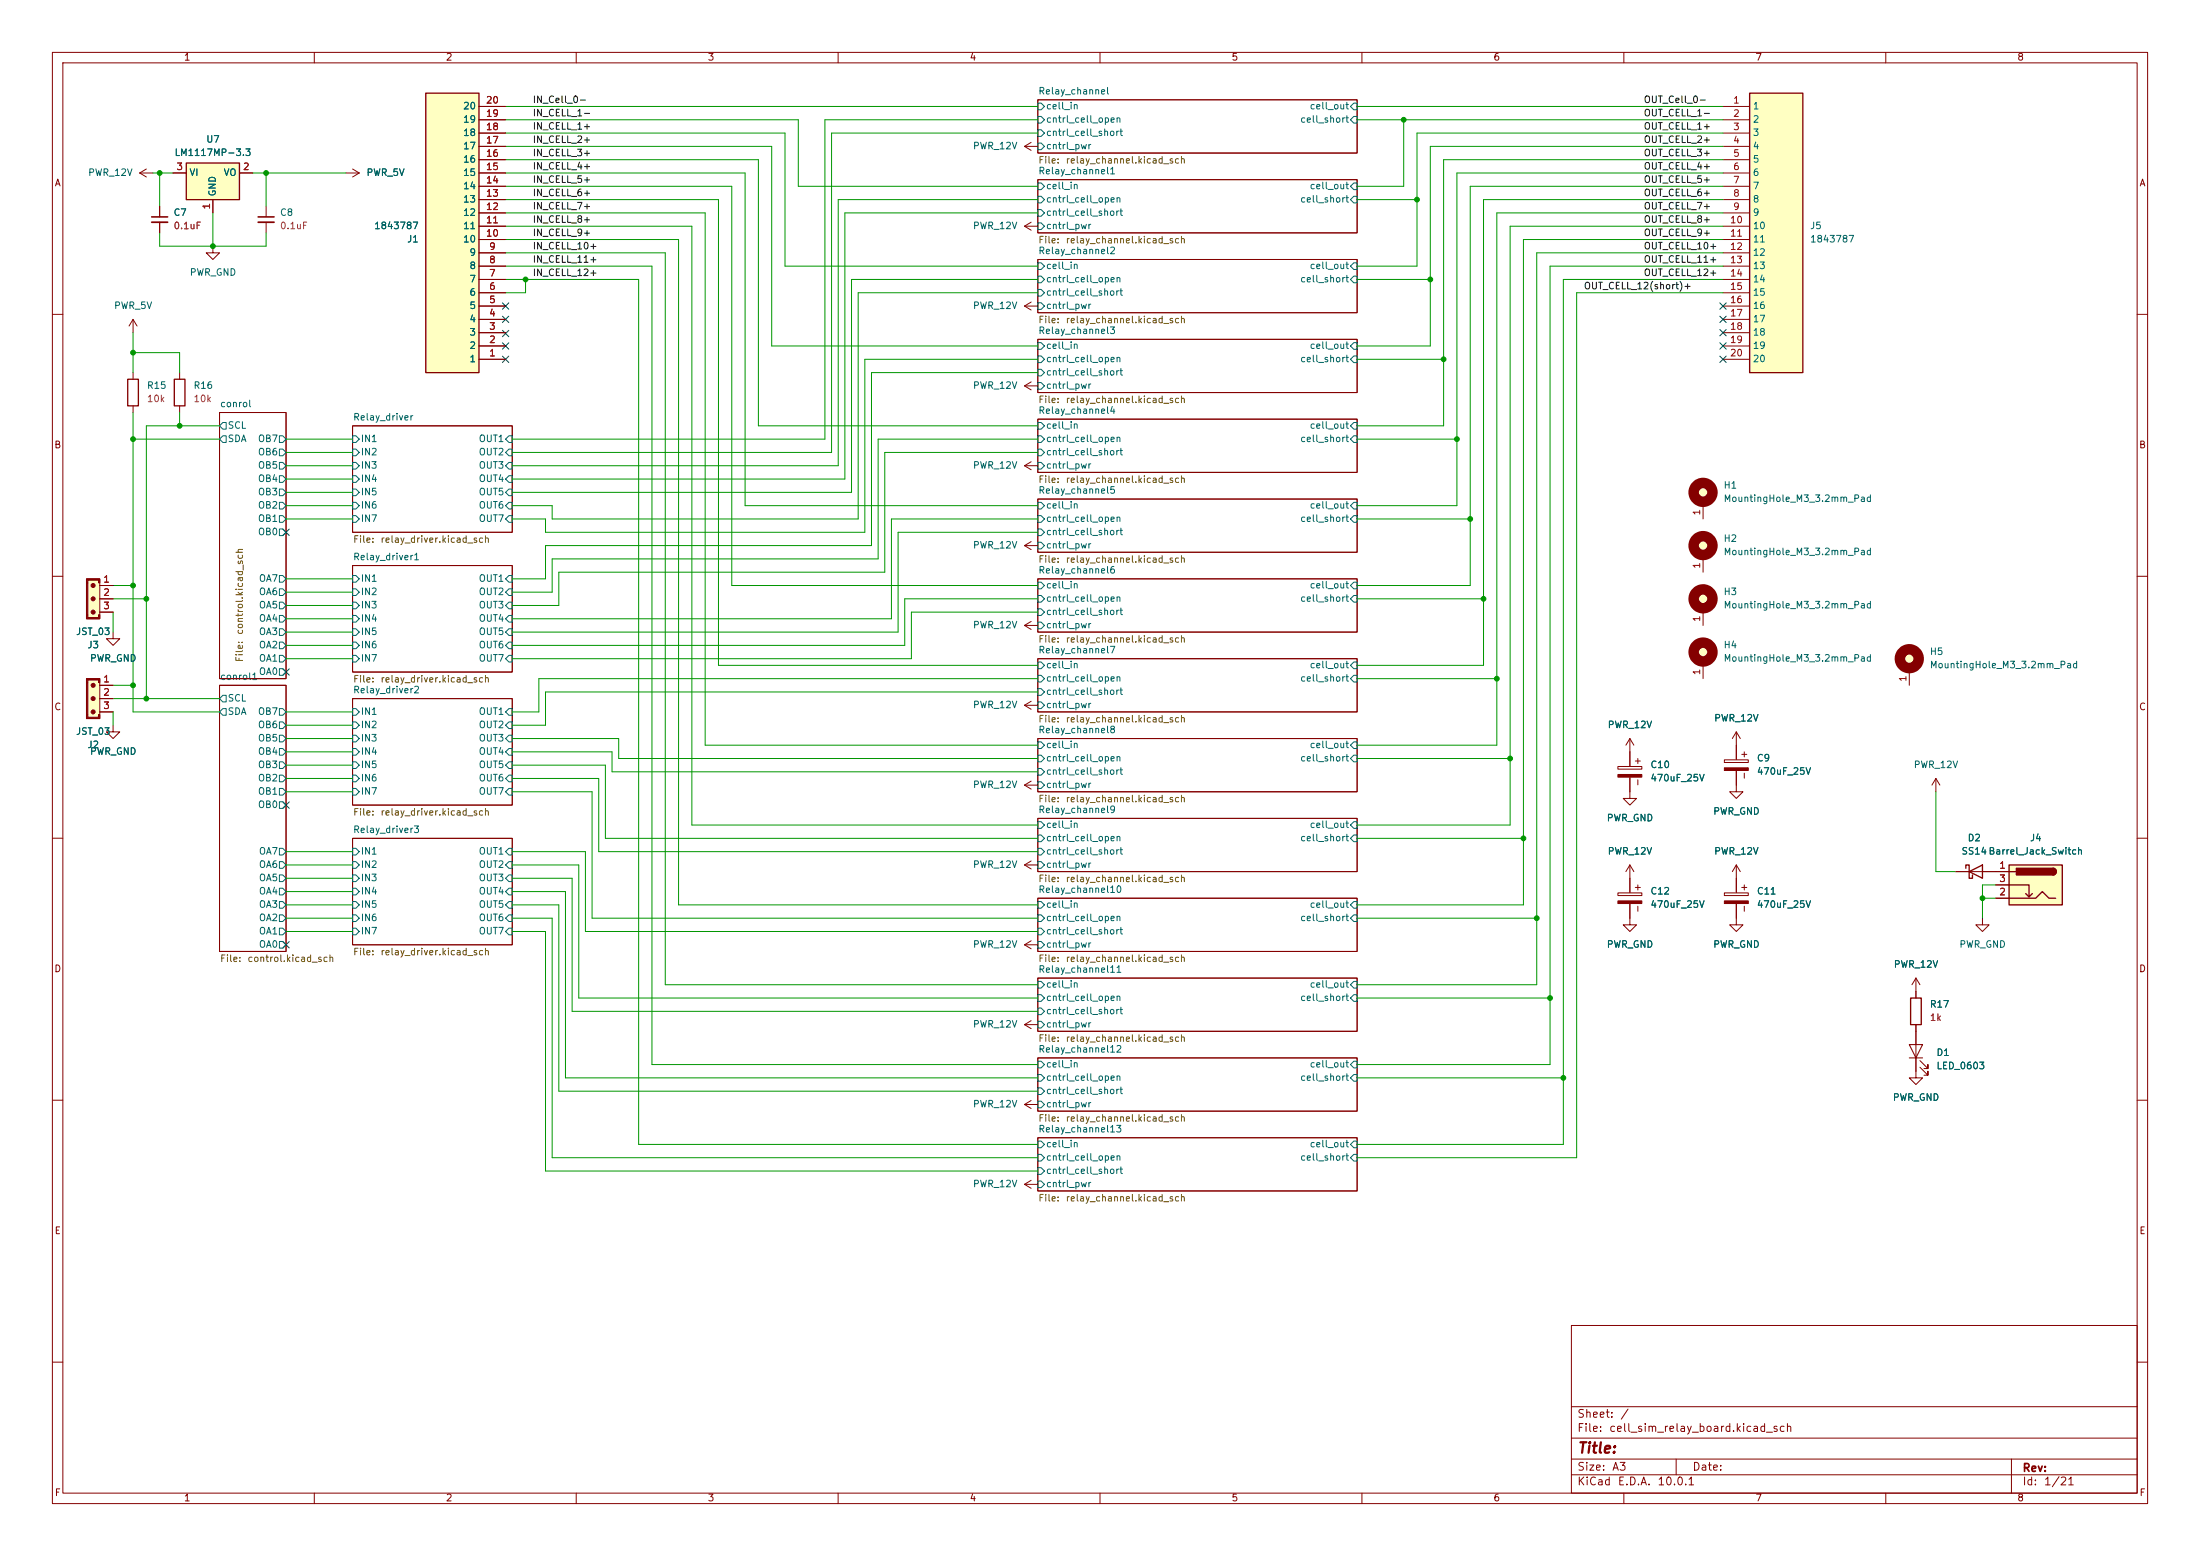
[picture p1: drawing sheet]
<svg xmlns="http://www.w3.org/2000/svg" width="420mm" height="297mm" viewBox="0 0 420 297" stroke-linecap="round" stroke-linejoin="round" font-family="sans-serif">
<g fill="none" stroke="#840000" stroke-width=".19">
<path d="M10 10h400v277h-400zM12 12h396v273h-396zM60 10v2M110 10v2M160 10v2M198.1 19.1h61v10.1h-61zM210 10v2M260 10v2M310 10v2M360 10v2M198.1 34.3h61v10.2h-61zM198.1 49.5h61v10.2h-61z"/>
<path d="M10 60h2M41.9 78.7h12.7v50.8h-12.7zM198.1 64.8h61v10.1h-61zM408 60h2M67.3 81.3h30.5v20.3h-30.5zM198.1 80h61v10.2h-61zM198.1 95.3h61v10.1h-61zM10 110h2M67.3 108h30.5v20.3h-30.5zM198.1 110.5h61v10.2h-61zM408 110h2M21.6 138.4v1.3h1.3l-1.3 1.3-1.3-1.3h1.3"/>
<path d="M41.9 130.8h12.7v50.8h-12.7zM67.3 133.4h30.5v20.3h-30.5zM198.1 125.7h61v10.2h-61zM10 160h2M198.1 156.2h61v10.2h-61zM198.1 141h61v10.1h-61zM408 160h2M67.3 160h30.5v20.3h-30.5zM198.1 171.5h61v10.1h-61zM198.1 186.7h61v10.2h-61zM10 210h2M198.1 201.9h61v10.2h-61z"/>
<path d="M198.1 217.2h61v10.1h-61zM408 210h2M300 253h108v32h-108zM10 260h2M300 278.5h108M300 274.5h108M300 268.5h108M320 278.5v3M384 278.5v6.5M408 260h2M60 285v2M110 285v2"/>
<path d="M160 285v2M210 285v2M260 285v2M300 281.5h108M310 285v2M360 285v2"/>
</g>
<g fill="none" stroke="#006464" stroke-width=".19">
<path d="M198.1 19.7h.7l.6 .6-.6 .7h-.7zM198.1 22.2h.7l.6 .7-.6 .6h-.7zM198.1 24.8h.7l.6 .6-.6 .6h-.7zM198.1 27.3h.7l.6 .6-.6 .7h-.7zM198.1 34.9h.7l.6 .7-.6 .6h-.7zM198.1 37.5h.7l.6 .6-.6 .6h-.7zM257.8 20.3l.6-.6h.7v1.3h-.7zM257.8 22.9l.6-.7h.7v1.3h-.7zM257.8 35.6l.6-.7h.7v1.3h-.7zM257.8 38.1l.6-.6h.7v1.2h-.7zM198.1 40h.7l.6 .6-.6 .7h-.7zM198.1 42.5h.7l.6 .7-.6 .6h-.7z"/>
<path d="M198.1 50.2h.7l.6 .6-.6 .6h-.7zM198.1 52.7h.7l.6 .6-.6 .7h-.7zM198.1 55.2h.7l.6 .7-.6 .6h-.7zM198.1 57.8h.7l.6 .6-.6 .7h-.7zM257.8 53.3l.6-.6h.7v1.3h-.7zM258.4 50.2h.7v1.2h-.7l-.6-.6zM198.1 65.4h.7l.6 .6-.6 .7h-.7zM198.1 67.9h.7l.6 .7-.6 .6h-.7zM198.1 70.5h.7l.6 .6-.6 .7h-.7zM198.1 73h.7l.6 .7-.6 .6h-.7zM257.8 66l.6-.6h.7v1.3h-.7zM257.8 68.6l.6-.7h.7v1.3h-.7z"/>
<path d="M41.9 81.3l.6-.7h.7v1.3h-.7zM42.5 83.2h.7v1.3h-.7l-.6-.7zM53.3 98.4h.7l.6 .7-.6 .6h-.7zM53.3 95.9h.7l.6 .6-.6 .7h-.7zM53.3 93.3h.7l.6 .7-.6 .6h-.7zM53.3 90.8h.7l.6 .6-.6 .7h-.7zM53.3 88.3h.7l.6 .6-.6 .6h-.7zM53.3 85.7h.7l.6 .7-.6 .6h-.7zM53.3 83.2h.7l.6 .6-.6 .7h-.7zM67.3 83.2h.6l.7 .6-.7 .7h-.6zM67.3 85.7h.6l.7 .7-.7 .6h-.6zM67.3 88.3h.6l.7 .6-.7 .6h-.6z"/>
<path d="M67.3 90.8h.6l.7 .6-.7 .7h-.6zM67.3 93.3h.6l.7 .7-.7 .6h-.6zM67.3 95.9h.6l.7 .6-.7 .7h-.6zM67.3 98.4h.6l.7 .7-.7 .6h-.6zM97.2 83.2h.6v1.3h-.6l-.7-.7zM97.2 85.7h.6v1.3h-.6l-.7-.6zM97.2 88.3h.6v1.2h-.6l-.7-.6zM97.2 90.8h.6v1.3h-.6l-.7-.7zM97.2 93.3h.6v1.3h-.6l-.7-.6zM97.2 95.9h.6v1.3h-.6l-.7-.7zM97.2 98.4h.6v1.3h-.6l-.7-.6zM198.1 80.6h.7l.6 .7-.6 .6h-.7z"/>
<path d="M198.1 83.2h.7l.6 .6-.6 .7h-.7zM198.1 85.7h.7l.6 .7-.6 .6h-.7zM198.1 88.3h.7l.6 .6-.6 .6h-.7zM198.1 95.9h.7l.6 .6-.6 .7h-.7zM198.1 98.4h.7l.6 .7-.6 .6h-.7zM257.8 81.3l.6-.7h.7v1.3h-.7zM257.8 99.1l.6-.7h.7v1.3h-.7zM258.4 83.2h.7v1.3h-.7l-.6-.7zM258.4 95.9h.7v1.3h-.7l-.6-.7zM53.3 117.5h.7l.6 .6-.6 .6h-.7zM53.3 114.9h.7l.6 .7-.6 .6h-.7zM53.3 112.4h.7l.6 .6-.6 .7h-.7z"/>
<path d="M53.3 109.9h.7l.6 .6-.6 .6h-.7zM53.3 101h.7l.6 .6-.6 .6h-.7zM67.3 109.9h.6l.7 .6-.7 .6h-.6zM67.3 112.4h.6l.7 .6-.7 .7h-.6zM67.3 114.9h.6l.7 .7-.7 .6h-.6zM67.3 117.5h.6l.7 .6-.7 .6h-.6zM97.2 109.9h.6v1.2h-.6l-.7-.6zM97.2 112.4h.6v1.3h-.6l-.7-.7zM97.2 114.9h.6v1.3h-.6l-.7-.6zM97.2 117.5h.6v1.2h-.6l-.7-.6zM198.1 111.1h.7l.6 .7-.6 .6h-.7zM198.1 113.7h.7l.6 .6-.6 .6h-.7z"/>
<path d="M198.1 116.2h.7l.6 .6-.6 .7h-.7zM198.1 118.7h.7l.6 .7-.6 .6h-.7zM198.1 101h.7l.6 .6-.6 .6h-.7zM198.1 103.5h.7l.6 .6-.6 .7h-.7zM257.8 111.8l.6-.7h.7v1.3h-.7zM257.8 114.3l.6-.6h.7v1.2h-.7zM42.5 132.7h.7v1.3h-.7l-.6-.6zM42.5 135.3h.7v1.2h-.7l-.6-.6zM53.3 137.8h.7l.6 .6-.6 .7h-.7zM53.3 135.3h.7l.6 .6-.6 .6h-.7zM53.3 127.6h.7l.6 .7-.6 .6h-.7zM53.3 125.1h.7l.6 .6-.6 .7h-.7z"/>
<path d="M53.3 122.6h.7l.6 .6-.6 .6h-.7zM53.3 120h.7l.6 .7-.6 .6h-.7zM67.3 135.3h.6l.7 .6-.7 .6h-.6zM67.3 137.8h.6l.7 .6-.7 .7h-.6zM67.3 120h.6l.7 .7-.7 .6h-.6zM67.3 122.6h.6l.7 .6-.7 .6h-.6zM67.3 125.1h.6l.7 .6-.7 .7h-.6zM97.2 135.3h.6v1.2h-.6l-.7-.6zM97.2 137.8h.6v1.3h-.6l-.7-.7zM97.2 120h.6v1.3h-.6l-.7-.6zM97.2 122.6h.6v1.2h-.6l-.7-.6zM97.2 125.1h.6v1.3h-.6l-.7-.7z"/>
<path d="M198.1 126.4h.7l.6 .6-.6 .6h-.7zM198.1 128.9h.7l.6 .6-.6 .7h-.7zM198.1 131.4h.7l.6 .7-.6 .6h-.7zM198.1 134h.7l.6 .6-.6 .7h-.7zM257.8 127l.6-.6h.7v1.2h-.7zM257.8 129.5l.6-.6h.7v1.3h-.7zM53.3 153h.7l.6 .7-.6 .6h-.7zM53.3 150.5h.7l.6 .6-.6 .7h-.7zM53.3 148h.7l.6 .6-.6 .6h-.7zM53.3 145.4h.7l.6 .7-.6 .6h-.7zM53.3 142.9h.7l.6 .6-.6 .6h-.7zM53.3 140.3h.7l.6 .7-.6 .6h-.7z"/>
<path d="M67.3 140.3h.6l.7 .7-.7 .6h-.6zM67.3 142.9h.6l.7 .6-.7 .6h-.6zM67.3 145.4h.6l.7 .7-.7 .6h-.6zM67.3 148h.6l.7 .6-.7 .6h-.6zM67.3 150.5h.6l.7 .6-.7 .7h-.6zM97.2 140.3h.6v1.3h-.6l-.7-.6zM97.2 142.9h.6v1.2h-.6l-.7-.6zM97.2 145.4h.6v1.3h-.6l-.7-.6zM97.2 148h.6v1.2h-.6l-.7-.6zM97.2 150.5h.6v1.3h-.6l-.7-.7zM198.1 156.8h.7l.6 .7-.6 .6h-.7zM198.1 159.4h.7l.6 .6-.6 .7h-.7z"/>
<path d="M198.1 141.6h.7l.6 .6-.6 .7h-.7zM198.1 144.1h.7l.6 .7-.6 .6h-.7zM198.1 146.7h.7l.6 .6-.6 .7h-.7zM198.1 149.2h.7l.6 .7-.6 .6h-.7zM257.8 157.5l.6-.7h.7v1.3h-.7zM258.4 141.6h.7v1.3h-.7l-.6-.7zM258.4 144.1h.7v1.3h-.7l-.6-.6zM53.3 179.7h.7l.6 .6-.6 .7h-.7zM53.3 177.2h.7l.6 .6-.6 .6h-.7zM53.3 174.6h.7l.6 .7-.6 .6h-.7zM53.3 172.1h.7l.6 .6-.6 .7h-.7zM53.3 169.5h.7l.6 .7-.6 .6h-.7z"/>
<path d="M53.3 167h.7l.6 .6-.6 .7h-.7zM53.3 164.5h.7l.6 .6-.6 .6h-.7zM53.3 161.9h.7l.6 .7-.6 .6h-.7zM67.3 161.9h.6l.7 .7-.7 .6h-.6zM67.3 164.5h.6l.7 .6-.7 .6h-.6zM67.3 167h.6l.7 .6-.7 .7h-.6zM67.3 169.5h.6l.7 .7-.7 .6h-.6zM67.3 172.1h.6l.7 .6-.7 .7h-.6zM67.3 174.6h.6l.7 .7-.7 .6h-.6zM67.3 177.2h.6l.7 .6-.7 .6h-.6zM97.2 161.9h.6v1.3h-.6l-.7-.6zM97.2 164.5h.6v1.2h-.6l-.7-.6z"/>
<path d="M97.2 167h.6v1.3h-.6l-.7-.7zM97.2 169.5h.6v1.3h-.6l-.7-.6zM97.2 172.1h.6v1.3h-.6l-.7-.7zM97.2 174.6h.6v1.3h-.6l-.7-.6zM97.2 177.2h.6v1.2h-.6l-.7-.6zM198.1 161.9h.7l.6 .7-.6 .6h-.7zM198.1 164.5h.7l.6 .6-.6 .6h-.7zM198.1 172.1h.7l.6 .6-.6 .7h-.7zM198.1 174.6h.7l.6 .7-.6 .6h-.7zM198.1 177.2h.7l.6 .6-.6 .6h-.7zM198.1 179.7h.7l.6 .6-.6 .7h-.7zM257.8 160l.6-.6h.7v1.3h-.7z"/>
<path d="M257.8 172.7l.6-.6h.7v1.3h-.7zM257.8 175.3l.6-.7h.7v1.3h-.7zM198.1 187.3h.7l.6 .7-.6 .6h-.7zM198.1 189.9h.7l.6 .6-.6 .6h-.7zM198.1 192.4h.7l.6 .6-.6 .7h-.7zM198.1 194.9h.7l.6 .7-.6 .6h-.7zM257.8 188l.6-.7h.7v1.3h-.7zM258.4 189.9h.7v1.2h-.7l-.6-.6zM198.1 202.6h.7l.6 .6-.6 .6h-.7zM198.1 205.1h.7l.6 .6-.6 .7h-.7zM198.1 207.6h.7l.6 .7-.6 .6h-.7zM198.1 210.2h.7l.6 .6-.6 .7h-.7z"/>
<path d="M198.1 217.8h.7l.6 .6-.6 .7h-.7zM257.8 203.2l.6-.6h.7v1.2h-.7zM257.8 205.7l.6-.6h.7v1.3h-.7zM257.8 218.4l.6-.6h.7v1.3h-.7zM198.1 220.3h.7l.6 .7-.6 .6h-.7zM198.1 222.9h.7l.6 .6-.6 .7h-.7zM198.1 225.4h.7l.6 .7-.6 .6h-.7zM257.8 221l.6-.7h.7v1.3h-.7z"/>
</g>
<path d="M16.5 110.5h2.5v7.6h-2.5z" fill="#ffffc2"/>
<path d="M16.5 110.5h2.5v7.6h-2.5zM19 111.8h2.6M19 114.3h2.6M19 116.8h2.6M21.6 120.7v1.2h1.3l-1.3 1.3-1.3-1.3h1.3" fill="none" stroke="#840000" stroke-width=".19"/>
<g fill="#840000" stroke="#840000" stroke-width=".19">
<path d="M16.5 117.3h.3v.6h2v-.6h.2v.8h-2.5z"/>
<path d="M16.5 111.3h.3v6h-.3z"/>
<path d="M16.5 110.5h2.5v.8h-.2v-.6h-2v.6h-.3z"/>
<circle cx="17.8" cy="111.8" r=".38"/>
<circle cx="17.8" cy="114.3" r=".38"/>
<circle cx="17.8" cy="116.8" r=".38"/>
</g>
<path d="M16.5 129.5h2.5v7.7h-2.5z" fill="#ffffc2"/>
<g fill="none" stroke="#840000" stroke-width=".19">
<path d="M325.1 96.5v2.6M325.1 106.7v2.5M325.1 116.8v2.6M16.5 129.5h2.5v7.7h-2.5zM19 130.8h2.6M19 133.4h2.6M19 135.9h2.6M195.6 226.1l1.2 .7M195.6 226.1h2.5M196.8 225.3l-1.2 .8"/>
<circle cx="325.1" cy="94" r="1.27"/>
<circle cx="325.1" cy="104.1" r="1.27"/>
<circle cx="325.1" cy="114.3" r="1.27"/>
</g>
<g fill="#840000" stroke="#840000" stroke-width=".19">
<path d="M16.5 136.4h.3v.5h2v-.5h.2v.8h-2.5z"/>
<path d="M16.5 130.3h.3v6.1h-.3z"/>
<path d="M16.5 129.5h2.5v.8h-.2v-.5h-2v.5h-.3z"/>
<circle cx="17.8" cy="130.8" r=".38"/>
<circle cx="17.8" cy="133.4" r=".38"/>
<circle cx="17.8" cy="135.9" r=".38"/>
</g>
<g fill="#ffffc2" stroke="#ffffc2" stroke-width=".19">
<circle cx="325.1" cy="94" r="1.27"/>
<circle cx="325.1" cy="104.1" r="1.27"/>
<circle cx="325.1" cy="114.3" r="1.27"/>
</g>
<g fill="none" stroke="#840000" stroke-width="2">
<circle cx="325.1" cy="94" r="1.8"/>
<circle cx="325.1" cy="114.3" r="1.8"/>
<circle cx="325.1" cy="104.1" r="1.8"/>
</g>
<path d="M334 17.8h10.2v53.3h-10.2z" fill="#ffffc2"/>
<path d="M334 17.8h10.2v53.3h-10.2zM24.4 72.4h2v5.1h-2zM33.3 72.4h2v5.1h-2zM364.7 190.5h2.1v5.1h-2.1z" fill="none" stroke="#840000" stroke-width=".25"/>
<g fill="none" stroke="#840000" stroke-width=".19">
<path d="M66 33h2.6M67.3 32.3l1.3 .7M68.6 33l-1.3 .8M195.6 27.9h2.5M195.6 27.9l1.2 .8M196.8 27.2l-1.2 .7M328.9 20.3h5.1M328.9 22.9h5.1M328.9 25.4h5.1M328.9 27.9h5.1M328.9 30.5h5.1M328.9 33h5.1"/>
<path d="M328.9 35.6h5.1M328.9 38.1h5.1M40.6 47v1.3h1.3l-1.3 1.2-1.2-1.2h1.2M195.6 43.2h2.5M195.6 58.4h2.5M195.6 58.4l1.2 .8M195.6 43.2l1.2 .7M196.8 57.7l-1.2 .7M196.8 42.4l-1.2 .8M328.9 40.6h5.1M328.9 43.2h5.1M328.9 45.7h5.1"/>
<path d="M328.9 48.3h5.1M328.9 50.8h5.1M328.9 53.3h5.1M328.9 55.9h5.1M328.9 58.4h5.1M25.4 71.1v1.3M25.4 77.5v1.2M34.3 71.1v1.3M34.3 77.5v1.2M195.6 73.7l1.2 .7M195.6 73.7h2.5M196.8 72.9l-1.2 .8"/>
<path d="M328.9 61h5.1M328.9 63.5h5.1M328.9 66h5.1M328.9 68.6h5.1M195.6 88.9l1.2 .8M195.6 88.9h2.5M196.8 88.1l-1.2 .8M195.6 119.4l1.2 .7M195.6 119.4h2.5M195.6 104.1l1.2 .8M195.6 104.1h2.5M196.8 118.6l-1.2 .8"/>
<path d="M196.8 103.4l-1.2 .7M195.6 134.6l1.2 .8M195.6 134.6h2.5M196.8 133.9l-1.2 .7M195.6 149.9l1.2 .7M195.6 149.9h2.5M196.8 149.1l-1.2 .8M331.5 149.9v1.2h1.2l-1.2 1.3-1.3-1.3h1.3M369.6 148.6l-.8 1.3M369.6 148.6l.7 1.3M369.6 148.6v2.5M195.6 165.1l1.2 .8"/>
<path d="M195.6 165.1h2.5M196.8 179.6l-1.2 .7M196.8 164.3l-1.2 .8M308.9 170.4h4.5v.5h-4.5zM311.1 167.6v2.7M311.1 172.6v2.7M331.5 165.1l-.8 1.3M331.5 165.1l.7 1.3M331.5 165.1v2.5M195.6 195.6l1.2 .7M195.6 195.6h2.5M195.6 180.3l1.2 .8"/>
<path d="M195.6 180.3h2.5M196.8 194.8l-1.2 .8M365.8 189.2v1.3M365.8 195.6v1.3M195.6 210.8l1.2 .8M195.6 210.8h2.5M196.8 210.1l-1.2 .7"/>
</g>
<path d="M308.9 172h4.5v.5h-4.5z" fill="#840000" stroke="#840000" stroke-width=".19"/>
<path d="M383.5 165.1h10.2v7.6h-10.2z" fill="#ffffc2"/>
<path d="M383.5 165.1h10.2v7.6h-10.2zM383.5 171.5h5.1l1.3-1.3 1.3 1.3h1.2M383.5 168.9h3.8v2.3l.7-.6M383.5 166.4h1.3M386.7 170.6l.6 .6M391.9 165.7a.64 .64 0 0 1 .7 .7 .64 .64 0 0 1-.7 .6" fill="none" stroke="#840000" stroke-width=".25"/>
<g fill="#840000" stroke="#840000" stroke-width=".25">
<path d="M391.9 165.7a.64 .64 0 0 1 .7 .7 .64 .64 0 0 1-.7 .6z"/>
<path d="M384.9 165.7h7v1.3h-7z"/>
</g>
<g fill="none" stroke="#840000" stroke-width=".19">
<path d="M26.7 33l1.2 .8M26.7 33h2.5M27.9 32.3l-1.2 .7M331.5 139.7v5.2M331.5 139.7l-.8 1.3M331.5 139.7l.7 1.3M308.9 146.3h4.5v.5h-4.5zM311.1 141v5.2M311.1 148.4v2.7M311.1 141l-.7 1.2M311.1 141l.8 1.2M329.2 145h4.6v.5h-4.6z"/>
<path d="M331.5 147.2v2.7M311.1 165.1l-.7 1.3M311.1 165.1l.8 1.3M311.1 165.1v2.5M381 166.4h2.5M381 171.5h2.5M381 168.9h2.5"/>
</g>
<g fill="#840000" stroke="#840000" stroke-width=".19">
<path d="M329.2 146.6h4.6v.5h-4.6z"/>
<path d="M308.9 147.8h4.5v.5h-4.5z"/>
</g>
<path d="M81.3 17.8h10.1v53.3h-10.1z" fill="#ffffc2"/>
<path d="M81.3 17.8h10.1v53.3h-10.1z" fill="none" stroke="#840000" stroke-width=".25"/>
<g fill="none" stroke="#840000" stroke-width=".19">
<path d="M50.8 39.4v2M91.4 38.1h5.1M91.4 35.6h5.1M91.4 33h5.1M91.4 30.5h5.1M91.4 27.9h5.1M91.4 25.4h5.1M91.4 22.9h5.1M91.4 20.3h5.1M50.8 42.4v2.1M91.4 58.4h5.1M91.4 55.9h5.1"/>
<path d="M91.4 53.3h5.1M91.4 50.8h5.1M91.4 48.3h5.1M91.4 45.7h5.1M91.4 43.2h5.1M91.4 40.6h5.1M91.4 68.6h5.1M91.4 66h5.1M91.4 63.5h5.1M91.4 61h5.1M364.5 128.3v2.5M311.1 175.3v1.2h1.3l-1.3 1.3-1.2-1.3h1.2"/>
<path d="M329.2 170.4h4.6v.5h-4.6zM331.5 167.6v2.7M331.5 172.6v2.7"/>
<circle cx="364.5" cy="125.7" r="1.27"/>
</g>
<path d="M49.3 41.4h3" fill="none" stroke="#840000" stroke-width=".3"/>
<path d="M49.3 42.4h3" fill="none" stroke="#840000" stroke-width=".33"/>
<path d="M329.2 172h4.6v.5h-4.6z" fill="#840000" stroke="#840000" stroke-width=".19"/>
<circle cx="364.5" cy="125.7" r="1.27" fill="#ffffc2" stroke="#ffffc2" stroke-width=".19"/>
<circle cx="364.5" cy="125.7" r="1.8" fill="none" stroke="#840000" stroke-width="2"/>
<path d="M35.6 31.1h10.1v7h-10.1z" fill="#ffffc2"/>
<path d="M35.6 31.1h10.1v7h-10.1zM375.3 165.7v-.6h.6v2.5h.7v-.6M375.9 166.4l2.6-1.3v2.5z" fill="none" stroke="#840000" stroke-width=".25"/>
<g fill="none" stroke="#840000" stroke-width=".19">
<path d="M30.5 39.4v2M33 33h2.6M40.6 38.1v2.5M45.7 33h2.6M91.4 33h5.1M91.4 38.1h5.1M91.4 35.6h5.1M91.4 30.5h5.1M91.4 27.9h5.1M91.4 25.4h5.1M91.4 22.9h5.1M91.4 20.3h5.1"/>
<path d="M30.5 42.4v2.1M91.4 58.4h5.1M91.4 55.9h5.1M91.4 53.3h5.1M91.4 50.8h5.1M91.4 48.3h5.1M91.4 45.7h5.1M91.4 43.2h5.1M91.4 40.6h5.1M25.4 61l-.8 1.2M25.4 61l.8 1.2M25.4 61v2.5"/>
<path d="M91.4 68.6h5.1M91.4 66h5.1M91.4 63.5h5.1M91.4 61h5.1M19 111.8h2.6M19 114.3h2.6M19 116.8h2.6M19 130.8h2.6M19 133.4h2.6M19 135.9h2.6M325.1 127v2.5M311.1 148.4v4h1.3l-1.3 1.3-1.2-1.3h1.2"/>
<path d="M311.1 143.5v2.7M331.5 142.2v2.7M331.5 147.2v2.7M311.1 167.6v2.7M311.1 172.6v2.7M331.5 172.6v3.9h1.2l-1.2 1.3-1.3-1.3h1.3M331.5 167.6v2.7M373.4 166.4h10.1M378.5 175.3v1.2h1.2l-1.2 1.3-1.3-1.3h1.3M381 171.5h2.5M381 168.9h2.5M365.8 195.6v10.1h1.2l-1.2 1.3-1.3-1.3h1.3"/>
<path d="M365.8 186.7v3.8M365.8 186.7l-.8 1.3M365.8 186.7l.7 1.3M366.5 203.7l1.5 1.5v-.7v.7h-.7M366.5 202.4l1.5 1.6v-.8v.8h-.7"/>
<circle cx="325.1" cy="124.5" r="1.27"/>
</g>
<circle cx="325.1" cy="124.5" r="1.27" fill="#ffffc2" stroke="#ffffc2" stroke-width=".19"/>
<circle cx="325.1" cy="124.5" r="1.8" fill="none" stroke="#840000" stroke-width="2"/>
<path d="M364.5 199.4h2.5l-1.2 2.5zM364.5 201.9h2.5" fill="none" stroke="#840000" stroke-width=".2"/>
<path d="M29 41.4h3" fill="none" stroke="#840000" stroke-width=".3"/>
<path d="M29 42.4h3" fill="none" stroke="#840000" stroke-width=".33"/>
<g fill="none" stroke="#009600" stroke-width=".19">
<path d="M29.2 33h3.8M30.5 33v6.4M48.3 33h17.7M50.8 33v6.4M96.5 27.9h50.8v38.1h50.8M96.5 38.1h40.7v88.9h60.9M96.5 35.6h43.2v76.2h58.4M96.5 22.9h55.9v12.7h45.7M96.5 25.4h53.4v25.4h48.2M96.5 30.5h48.3v50.8h53.3M96.5 33h45.7v63.5h55.9M96.5 20.3h101.6"/>
<path d="M198.1 38.1h-38.1v50.8h-62.2M198.1 25.4h-39.4v61h-60.9M198.1 22.9h-40.6v60.9h-59.7M259.1 38.1h11.4M259.1 22.9h69.8M259.1 20.3h69.8M268 22.9v12.7h-8.9M328.9 27.9h-55.9v38.1h-13.9M328.9 38.1h-45.7v88.9h-24.1M328.9 35.6h-48.2v76.2h-21.6M328.9 25.4h-58.4v25.4h-11.4M328.9 30.5h-53.3v50.8h-16.5"/>
<path d="M328.9 33h-50.8v63.5h-19M30.5 44.5v2.5h20.3v-2.5M40.6 40.6v6.4M96.5 53.3h25.4v165.1h76.2M96.5 40.6h38.1v101.6h63.5M96.5 50.8h28v152.4h73.6M96.5 48.3h30.5v139.7h71.1M96.5 45.7h33v127h68.6M96.5 43.2h35.6v114.3h66M100.3 53.3v2.6h-3.8M198.1 53.3h-35.5v40.7h-64.8M198.1 40.6h-36.8v50.8h-63.5"/>
<path d="M198.1 55.9h-34.3v43.2h-58.4v-2.6h-7.6M259.1 53.3h13.9M328.9 53.3h-30.5v165.1h-39.3M328.9 40.6h-43.2v101.6h-26.6M328.9 50.8h-33v152.4h-36.8M328.9 48.3h-35.5v139.7h-34.3M328.9 55.9h-27.9v165.1h-41.9M328.9 45.7h-38.1v127h-31.7M328.9 43.2h-40.6v114.3h-29.2M25.4 63.5v7.6M25.4 78.7v57.2h16.5M25.4 67.3h8.9v3.8"/>
<path d="M34.3 78.7v2.6M198.1 68.6h-33v33h-61v-2.5h-6.3M198.1 71.1h-31.7v33h-62.3v6.4h-6.3M259.1 68.6h16.5M25.4 83.8h16.5M41.9 81.3h-14v52.1M54.6 99.1h12.7M54.6 96.5h12.7M54.6 83.8h12.7M54.6 91.4h12.7M54.6 86.4h12.7M54.6 94h12.7"/>
<path d="M54.6 88.9h12.7M198.1 99.1h-27.9v19h-72.4M198.1 86.4h-29.2v22.8h-62.2v6.4h-8.9M198.1 83.8h-30.5v22.9h-62.2v6.3h-7.6M259.1 99.1h21.6M259.1 83.8h19M21.6 114.3h6.3M21.6 111.8h3.8M21.6 116.8v3.9M54.6 115.6h12.7M54.6 113h12.7M54.6 110.5h12.7"/>
<path d="M54.6 118.1h12.7M198.1 114.3h-25.4v8.9h-74.9M198.1 101.6h-26.7v19.1h-73.6M198.1 116.8h-24.1v8.9h-76.2M259.1 114.3h24.1M21.6 133.4h20.3M21.6 130.8h3.8M21.6 135.9v2.5M54.6 138.4h12.7M54.6 135.9h12.7M54.6 120.7h12.7M54.6 125.7h12.7"/>
<path d="M54.6 123.2h12.7M198.1 129.5h-95.2v6.4h-5.1M198.1 132.1h-94v6.3h-6.3M259.1 129.5h26.6M54.6 146.1h12.7M54.6 141h12.7M54.6 143.5h12.7M54.6 148.6h12.7M54.6 151.1h12.7M97.8 151.1h15.2v24.2h85.1M97.8 146.1h17.8v13.9h82.5M97.8 141h20.3v3.8h80"/>
<path d="M97.8 148.6h16.5v14h83.8M97.8 143.5h19v3.8h81.3M259.1 144.8h29.2M369.6 151.1v15.3h3.8M54.6 175.3h12.7M54.6 172.7h12.7M54.6 167.6h12.7M54.6 165.1h12.7M54.6 170.2h12.7M54.6 177.8h12.7M54.6 162.6h12.7M97.8 170.2h10.1v35.5h90.2"/>
<path d="M97.8 175.3h7.6v45.7h92.7M97.8 165.1h12.7v25.4h87.6M97.8 172.7h8.9v35.6h91.4M97.8 167.6h11.4v25.4h88.9M97.8 177.8h6.3v45.7h94M97.8 162.6h14v15.2h86.3M259.1 175.3h34.3M259.1 160h31.7M378.5 171.5h2.5M381 168.9h-2.5v6.4M259.1 190.5h36.8M259.1 205.7h39.3"/>
</g>
<g fill="none" stroke="#000084" stroke-width=".19">
<path d="M95.9 57.8l1.2 1.2M97.1 57.8l-1.2 1.2M328.3 57.8l1.2 1.2M329.5 57.8l-1.2 1.2M95.9 65.4l1.2 1.2M95.9 63.1l1.2 1.2M95.9 60.4l1.2 1.2M95.9 68l1.2 1.2M97.1 65.4l-1.2 1.2M97.1 63.1l-1.2 1.2M97.1 60.4l-1.2 1.2M97.1 68l-1.2 1.2"/>
<path d="M328.3 65.4l1.2 1.2M328.3 60.4l1.2 1.2M328.3 68l1.2 1.2M328.3 62.9l1.2 1.2M329.5 65.4l-1.2 1.2M329.5 60.4l-1.2 1.2M329.5 68l-1.2 1.2M329.5 62.9l-1.2 1.2M54 101l1.2 1.2M55.2 101l-1.2 1.2M54 127.7l1.2 1.2M55.2 127.7l-1.2 1.2"/>
<path d="M54 153.1l1.2 1.2M55.2 153.1l-1.2 1.2M54 179.7l1.2 1.2M55.2 179.7l-1.2 1.2"/>
</g>
<g fill="#009600" stroke="#009600" stroke-width=".19">
<circle cx="40.6" cy="47" r=".46"/>
<circle cx="50.8" cy="33" r=".46"/>
<circle cx="25.4" cy="67.3" r=".46"/>
<circle cx="30.5" cy="33" r=".46"/>
<circle cx="100.3" cy="53.3" r=".46"/>
<circle cx="25.4" cy="83.8" r=".46"/>
<circle cx="34.3" cy="81.3" r=".46"/>
<circle cx="25.4" cy="130.8" r=".46"/>
<circle cx="25.4" cy="111.8" r=".46"/>
<circle cx="27.9" cy="133.4" r=".46"/>
<circle cx="27.9" cy="114.3" r=".46"/>
<circle cx="283.2" cy="114.3" r=".46"/>
<circle cx="280.7" cy="99.1" r=".46"/>
<circle cx="278.1" cy="83.8" r=".46"/>
<circle cx="273" cy="53.3" r=".46"/>
<circle cx="275.6" cy="68.6" r=".46"/>
<circle cx="295.9" cy="190.5" r=".46"/>
<circle cx="285.7" cy="129.5" r=".46"/>
<circle cx="293.4" cy="175.3" r=".46"/>
<circle cx="268" cy="22.9" r=".46"/>
<circle cx="270.5" cy="38.1" r=".46"/>
<circle cx="288.3" cy="144.8" r=".46"/>
<circle cx="290.8" cy="160" r=".46"/>
<circle cx="298.4" cy="205.7" r=".46"/>
<circle cx="378.5" cy="171.5" r=".46"/>
</g>
<text font-size="2" fill="#840000" x="301" y="277.9">Title:</text>
<g font-size="1.5" fill="#840000">
<text x="301" y="273.7">File:</text>
<text x="301" y="271">Sheet:</text>
<text x="307.1" y="273.7">cell_sim_relay_board.kicad_sch</text>
<text x="309.2" y="271">/</text>
<text x="301" y="281.1">Size:</text>
<text x="307.6" y="281.1">A3</text>
<text x="323" y="281.1">Date:</text>
<text x="386" y="281.3">Rev:</text>
<text x="301" y="283.9">KiCad</text>
<text x="308.7" y="283.9">E.D.A.</text>
<text x="316.3" y="283.9">10.0.1</text>
<text x="386" y="283.9">Id:</text>
<text x="390.1" y="283.9">1/21</text>
</g>
<g font-size="1.3" fill="#840000">
<text x="35" y="11.9">1</text>
<text x="85" y="11.9">2</text>
<text x="135" y="11.9">3</text>
<text x="185" y="11.9">4</text>
<text x="235" y="11.9">5</text>
<text x="285" y="11.9">6</text>
<text x="335" y="11.9">7</text>
<text x="385" y="11.9">8</text>
<text x="10.3" y="35.9">A</text>
<text x="408.3" y="35.9">A</text>
<text x="10.3" y="85.9">B</text>
<text x="408.2" y="85.9">B</text>
<text x="10.3" y="135.9">C</text>
<text x="408.2" y="135.9">C</text>
<text x="313.5" y="146.2" transform="rotate(-90 313.5 146.2)">+</text>
<text x="333.9" y="149" transform="rotate(-90 333.9 149)">-</text>
<text x="333.9" y="144.9" transform="rotate(-90 333.9 144.9)">+</text>
<text x="313.5" y="150.2" transform="rotate(-90 313.5 150.2)">-</text>
<text x="313.5" y="170.3" transform="rotate(-90 313.5 170.3)">+</text>
<text x="333.9" y="170.3" transform="rotate(-90 333.9 170.3)">+</text>
<text x="313.5" y="174.4" transform="rotate(-90 313.5 174.4)">-</text>
<text x="333.9" y="174.4" transform="rotate(-90 333.9 174.4)">-</text>
<text x="10.3" y="185.9">D</text>
<text x="408.2" y="185.9">D</text>
<text x="10.3" y="235.9">E</text>
<text x="408.3" y="235.9">E</text>
<text x="10.3" y="285.9">F</text>
<text x="35" y="286.9">1</text>
<text x="85" y="286.9">2</text>
<text x="135" y="286.9">3</text>
<text x="185" y="286.9">4</text>
<text x="235" y="286.9">5</text>
<text x="285" y="286.9">6</text>
<text x="335" y="286.9">7</text>
<text x="385" y="286.9">8</text>
<text x="408.3" y="285.9">F</text>
</g>
<g font-size="1.3" fill="#006464">
<text x="88.3" y="23.7">19</text>
<text x="88.3" y="21.2">20</text>
<text x="198.1" y="18.3">Relay_channel</text>
<text x="199.6" y="21.2">cell_in</text>
<text x="199.6" y="23.7">cntrl_cell_open</text>
<text x="248.1" y="23.7">cell_short</text>
<text x="249.9" y="21.2">cell_out</text>
<text x="334.5" y="21.2">1</text>
<text x="334.5" y="23.7">2</text>
<text x="39.3" y="27.5">U7</text>
<text x="88.3" y="28.8">17</text>
<text x="88.3" y="26.3">18</text>
<text x="185.6" y="28.8">PWR_12V</text>
<text x="199.6" y="26.3">cntrl_cell_short</text>
<text x="199.6" y="28.8">cntrl_pwr</text>
<text x="334.5" y="26.3">3</text>
<text x="334.5" y="28.8">4</text>
<text x="16.7" y="33.9">PWR_12V</text>
<text x="33.2" y="30.1">LM1117MP-3.3</text>
<text x="36.1" y="33.9">VI</text>
<text x="42.6" y="33.9">VO</text>
<text x="69.9" y="33.9">PWR_5V</text>
<text x="88.3" y="33.9">15</text>
<text x="88.3" y="31.3">16</text>
<text x="198.1" y="33.6">Relay_channel1</text>
<text x="334.5" y="31.3">5</text>
<text x="334.5" y="33.9">6</text>
<text x="33" y="41.5">C7</text>
<text x="41.5" y="37.6" transform="rotate(-90 41.5 37.6)">GND</text>
<text x="53.3" y="41.5">C8</text>
<text x="88.3" y="41.5">12</text>
<text x="88.3" y="39">13</text>
<text x="88.3" y="36.4">14</text>
<text x="199.6" y="36.4">cell_in</text>
<text x="199.6" y="39">cntrl_cell_open</text>
<text x="199.6" y="41.5">cntrl_cell_short</text>
<text x="248.1" y="39">cell_short</text>
<text x="249.9" y="36.4">cell_out</text>
<text x="334.5" y="36.4">7</text>
<text x="334.5" y="39">8</text>
<text x="334.5" y="41.5">9</text>
<text x="71.3" y="44">1843787</text>
<text x="77.6" y="46.6">J1</text>
<text x="88.3" y="46.6">10</text>
<text x="88.3" y="44">11</text>
<text x="185.6" y="44">PWR_12V</text>
<text x="199.6" y="44">cntrl_pwr</text>
<text x="334.5" y="44">10</text>
<text x="334.5" y="46.6">11</text>
<text x="345.4" y="44">J5</text>
<text x="345.4" y="46.6">1843787</text>
<text x="36.1" y="52.9">PWR_GND</text>
<text x="89.5" y="51.7">8</text>
<text x="89.5" y="49.1">9</text>
<text x="198.1" y="48.8">Relay_channel2</text>
<text x="199.6" y="51.7">cell_in</text>
<text x="249.9" y="51.7">cell_out</text>
<text x="334.5" y="49.1">12</text>
<text x="334.5" y="51.7">13</text>
<text x="21.7" y="59.3">PWR_5V</text>
<text x="89.5" y="59.3">5</text>
<text x="89.5" y="56.7">6</text>
<text x="89.5" y="54.2">7</text>
<text x="185.6" y="59.3">PWR_12V</text>
<text x="199.6" y="54.2">cntrl_cell_open</text>
<text x="199.6" y="56.7">cntrl_cell_short</text>
<text x="199.6" y="59.3">cntrl_pwr</text>
<text x="248.1" y="54.2">cell_short</text>
<text x="334.5" y="54.2">14</text>
<text x="334.5" y="56.7">15</text>
<text x="334.5" y="59.3">16</text>
<text x="89.5" y="64.4">3</text>
<text x="89.5" y="61.8">4</text>
<text x="198.1" y="64.1">Relay_channel3</text>
<text x="334.5" y="61.8">17</text>
<text x="334.5" y="64.4">18</text>
<text x="89.5" y="69.4">1</text>
<text x="89.5" y="66.9">2</text>
<text x="199.6" y="66.9">cell_in</text>
<text x="199.6" y="69.4">cntrl_cell_open</text>
<text x="199.6" y="72">cntrl_cell_short</text>
<text x="248.1" y="69.4">cell_short</text>
<text x="249.9" y="66.9">cell_out</text>
<text x="334.5" y="66.9">19</text>
<text x="334.5" y="69.4">20</text>
<text x="27.9" y="74.5">R15</text>
<text x="36.8" y="74.5">R16</text>
<text x="185.6" y="74.5">PWR_12V</text>
<text x="199.6" y="74.5">cntrl_pwr</text>
<text x="41.9" y="78">conrol</text>
<text x="43.4" y="82.1">SCL</text>
<text x="67.3" y="80.6">Relay_driver</text>
<text x="198.1" y="79.3">Relay_channel4</text>
<text x="199.6" y="82.1">cell_in</text>
<text x="249.9" y="82.1">cell_out</text>
<text x="43.4" y="84.7">SDA</text>
<text x="49.1" y="89.8">OB5</text>
<text x="49.1" y="87.2">OB6</text>
<text x="49.1" y="84.7">OB7</text>
<text x="68.8" y="84.7">IN1</text>
<text x="68.8" y="87.2">IN2</text>
<text x="68.8" y="89.8">IN3</text>
<text x="91.3" y="84.7">OUT1</text>
<text x="91.3" y="87.2">OUT2</text>
<text x="91.3" y="89.8">OUT3</text>
<text x="185.6" y="89.8">PWR_12V</text>
<text x="199.6" y="84.7">cntrl_cell_open</text>
<text x="199.6" y="87.2">cntrl_cell_short</text>
<text x="199.6" y="89.8">cntrl_pwr</text>
<text x="248.1" y="84.7">cell_short</text>
<text x="49.1" y="94.8">OB3</text>
<text x="49.1" y="92.3">OB4</text>
<text x="68.8" y="92.3">IN4</text>
<text x="68.8" y="94.8">IN5</text>
<text x="91.3" y="92.3">OUT4</text>
<text x="91.3" y="94.8">OUT5</text>
<text x="198.1" y="94.5">Relay_channel5</text>
<text x="328.9" y="93.6">H1</text>
<text x="49.1" y="99.9">OB1</text>
<text x="49.1" y="97.4">OB2</text>
<text x="68.8" y="97.4">IN6</text>
<text x="68.8" y="99.9">IN7</text>
<text x="91.3" y="97.4">OUT6</text>
<text x="91.3" y="99.9">OUT7</text>
<text x="199.6" y="97.4">cell_in</text>
<text x="199.6" y="99.9">cntrl_cell_open</text>
<text x="248.1" y="99.9">cell_short</text>
<text x="249.9" y="97.4">cell_out</text>
<text x="328.9" y="96.1">MountingHole_M3_3.2mm_Pad</text>
<text x="49.1" y="102.5">OB0</text>
<text x="67.3" y="107.2">Relay_driver1</text>
<text x="185.6" y="105">PWR_12V</text>
<text x="199.6" y="102.5">cntrl_cell_short</text>
<text x="199.6" y="105">cntrl_pwr</text>
<text x="328.9" y="106.3">MountingHole_M3_3.2mm_Pad</text>
<text x="328.9" y="103.7">H2</text>
<text x="49.3" y="113.9">OA6</text>
<text x="49.3" y="111.4">OA7</text>
<text x="68.8" y="111.4">IN1</text>
<text x="68.8" y="113.9">IN2</text>
<text x="91.3" y="111.4">OUT1</text>
<text x="91.3" y="113.9">OUT2</text>
<text x="198.1" y="109.8">Relay_channel6</text>
<text x="199.6" y="112.6">cell_in</text>
<text x="249.9" y="112.6">cell_out</text>
<text x="328.9" y="113.9">H3</text>
<text x="49.3" y="119">OA4</text>
<text x="49.3" y="116.4">OA5</text>
<text x="68.8" y="116.4">IN3</text>
<text x="68.8" y="119">IN4</text>
<text x="91.3" y="116.4">OUT3</text>
<text x="91.3" y="119">OUT4</text>
<text x="199.6" y="115.2">cntrl_cell_open</text>
<text x="199.6" y="117.7">cntrl_cell_short</text>
<text x="248.1" y="115.2">cell_short</text>
<text x="328.9" y="116.4">MountingHole_M3_3.2mm_Pad</text>
<text x="14.4" y="121.5">JST_03</text>
<text x="16.6" y="124.1">J3</text>
<text x="49.3" y="124.1">OA2</text>
<text x="49.3" y="121.5">OA3</text>
<text x="68.8" y="121.5">IN5</text>
<text x="68.8" y="124.1">IN6</text>
<text x="91.3" y="121.5">OUT5</text>
<text x="91.3" y="124.1">OUT6</text>
<text x="185.6" y="120.2">PWR_12V</text>
<text x="198.1" y="125">Relay_channel7</text>
<text x="199.6" y="120.2">cntrl_pwr</text>
<text x="328.9" y="124.1">H4</text>
<text x="368.3" y="125.3">H5</text>
<text x="17.1" y="126.6">PWR_GND</text>
<text x="41.9" y="130.1">conrol1</text>
<text x="49.3" y="129.1">OA0</text>
<text x="49.3" y="126.6">OA1</text>
<text x="68.8" y="126.6">IN7</text>
<text x="91.3" y="126.6">OUT7</text>
<text x="199.6" y="127.9">cell_in</text>
<text x="199.6" y="130.4">cntrl_cell_open</text>
<text x="248.1" y="130.4">cell_short</text>
<text x="249.9" y="127.9">cell_out</text>
<text x="328.9" y="126.6">MountingHole_M3_3.2mm_Pad</text>
<text x="368.3" y="127.9">MountingHole_M3_3.2mm_Pad</text>
<text x="43.4" y="134.2">SCL</text>
<text x="43.4" y="136.8">SDA</text>
<text x="49.1" y="136.8">OB7</text>
<text x="67.3" y="132.6">Relay_driver2</text>
<text x="68.8" y="136.8">IN1</text>
<text x="91.3" y="136.8">OUT1</text>
<text x="185.6" y="135.5">PWR_12V</text>
<text x="199.6" y="132.9">cntrl_cell_short</text>
<text x="199.6" y="135.5">cntrl_pwr</text>
<text x="14.4" y="140.6">JST_03</text>
<text x="16.6" y="143.1">J2</text>
<text x="49.1" y="141.8">OB5</text>
<text x="49.1" y="139.3">OB6</text>
<text x="68.8" y="139.3">IN2</text>
<text x="68.8" y="141.8">IN3</text>
<text x="91.3" y="139.3">OUT2</text>
<text x="91.3" y="141.8">OUT3</text>
<text x="198.1" y="140.3">Relay_channel8</text>
<text x="199.6" y="143.1">cell_in</text>
<text x="249.9" y="143.1">cell_out</text>
<text x="306.8" y="139.3">PWR_12V</text>
<text x="327.1" y="138">PWR_12V</text>
<text x="17.1" y="144.4">PWR_GND</text>
<text x="49.1" y="149.5">OB2</text>
<text x="49.1" y="146.9">OB3</text>
<text x="49.1" y="144.4">OB4</text>
<text x="68.8" y="144.4">IN4</text>
<text x="68.8" y="146.9">IN5</text>
<text x="68.8" y="149.5">IN6</text>
<text x="91.3" y="144.4">OUT4</text>
<text x="91.3" y="146.9">OUT5</text>
<text x="91.3" y="149.5">OUT6</text>
<text x="199.6" y="145.6">cntrl_cell_open</text>
<text x="199.6" y="148.2">cntrl_cell_short</text>
<text x="248.1" y="145.6">cell_short</text>
<text x="315" y="149.5">470uF_25V</text>
<text x="315" y="146.9">C10</text>
<text x="335.3" y="145.6">C9</text>
<text x="335.3" y="148.2">470uF_25V</text>
<text x="365.2" y="146.9">PWR_12V</text>
<text x="49.1" y="154.5">OB0</text>
<text x="49.1" y="152">OB1</text>
<text x="68.8" y="152">IN7</text>
<text x="91.3" y="152">OUT7</text>
<text x="185.6" y="150.7">PWR_12V</text>
<text x="198.1" y="155.5">Relay_channel9</text>
<text x="199.6" y="150.7">cntrl_pwr</text>
<text x="327" y="155.8">PWR_GND</text>
<text x="67.3" y="159.3">Relay_driver3</text>
<text x="199.6" y="158.3">cell_in</text>
<text x="199.6" y="160.9">cntrl_cell_open</text>
<text x="248.1" y="160.9">cell_short</text>
<text x="249.9" y="158.3">cell_out</text>
<text x="306.6" y="157.1">PWR_GND</text>
<text x="375.5" y="160.9">D2</text>
<text x="387.4" y="160.9">J4</text>
<text x="49.3" y="166">OA6</text>
<text x="49.3" y="163.4">OA7</text>
<text x="68.8" y="163.4">IN1</text>
<text x="68.8" y="166">IN2</text>
<text x="91.3" y="163.4">OUT1</text>
<text x="91.3" y="166">OUT2</text>
<text x="185.6" y="166">PWR_12V</text>
<text x="199.6" y="163.4">cntrl_cell_short</text>
<text x="199.6" y="166">cntrl_pwr</text>
<text x="306.8" y="163.4">PWR_12V</text>
<text x="327.1" y="163.4">PWR_12V</text>
<text x="374.4" y="163.4">SS14Barrel_Jack_Switch</text>
<text x="49.3" y="173.6">OA3</text>
<text x="49.3" y="171">OA4</text>
<text x="49.3" y="168.5">OA5</text>
<text x="68.8" y="168.5">IN3</text>
<text x="68.8" y="171">IN4</text>
<text x="68.8" y="173.6">IN5</text>
<text x="91.3" y="168.5">OUT3</text>
<text x="91.3" y="171">OUT4</text>
<text x="91.3" y="173.6">OUT5</text>
<text x="198.1" y="170.7">Relay_channel10</text>
<text x="199.6" y="173.6">cell_in</text>
<text x="249.9" y="173.6">cell_out</text>
<text x="315" y="173.6">470uF_25V</text>
<text x="315" y="171">C12</text>
<text x="335.3" y="173.6">470uF_25V</text>
<text x="335.3" y="171">C11</text>
<text x="49.3" y="178.7">OA1</text>
<text x="49.3" y="176.1">OA2</text>
<text x="68.8" y="176.1">IN6</text>
<text x="68.8" y="178.7">IN7</text>
<text x="91.3" y="176.1">OUT6</text>
<text x="91.3" y="178.7">OUT7</text>
<text x="199.6" y="176.1">cntrl_cell_open</text>
<text x="199.6" y="178.7">cntrl_cell_short</text>
<text x="248.1" y="176.1">cell_short</text>
<text x="49.3" y="181.2">OA0</text>
<text x="185.6" y="181.2">PWR_12V</text>
<text x="198.1" y="186">Relay_channel11</text>
<text x="199.6" y="181.2">cntrl_pwr</text>
<text x="306.6" y="181.2">PWR_GND</text>
<text x="327" y="181.2">PWR_GND</text>
<text x="361.4" y="185">PWR_12V</text>
<text x="373.9" y="181.2">PWR_GND</text>
<text x="199.6" y="188.8">cell_in</text>
<text x="199.6" y="191.4">cntrl_cell_open</text>
<text x="248.1" y="191.4">cell_short</text>
<text x="249.9" y="188.8">cell_out</text>
<text x="185.6" y="196.4">PWR_12V</text>
<text x="199.6" y="193.9">cntrl_cell_short</text>
<text x="199.6" y="196.4">cntrl_pwr</text>
<text x="368.3" y="192.6">R17</text>
<text x="198.1" y="201.2">Relay_channel12</text>
<text x="369.6" y="201.9">D1</text>
<text x="199.6" y="204.1">cell_in</text>
<text x="199.6" y="206.6">cntrl_cell_open</text>
<text x="199.6" y="209.1">cntrl_cell_short</text>
<text x="248.1" y="206.6">cell_short</text>
<text x="249.9" y="204.1">cell_out</text>
<text x="369.6" y="204.4">LED_0603</text>
<text x="185.6" y="211.7">PWR_12V</text>
<text x="199.6" y="211.7">cntrl_pwr</text>
<text x="361.2" y="210.4">PWR_GND</text>
<text x="198.1" y="216.5">Relay_channel13</text>
<text x="199.6" y="219.3">cell_in</text>
<text x="199.6" y="221.8">cntrl_cell_open</text>
<text x="248.1" y="221.8">cell_short</text>
<text x="249.9" y="219.3">cell_out</text>
<text x="185.6" y="226.9">PWR_12V</text>
<text x="199.6" y="224.4">cntrl_cell_short</text>
<text x="199.6" y="226.9">cntrl_pwr</text>
</g>
<g font-size="1.3" fill="#a90000">
<text x="92.7" y="22.6">19</text>
<text x="92.7" y="20.1">20</text>
<text x="330.8" y="20.1">1</text>
<text x="330.8" y="22.6">2</text>
<text x="92.7" y="27.7">17</text>
<text x="92.7" y="25.1">18</text>
<text x="330.8" y="25.1">3</text>
<text x="330.8" y="27.7">4</text>
<text x="33.6" y="32.8">3</text>
<text x="46.3" y="32.8">2</text>
<text x="92.7" y="35.3">14</text>
<text x="92.7" y="32.8">15</text>
<text x="92.7" y="30.2">16</text>
<text x="330.8" y="30.2">5</text>
<text x="330.8" y="32.8">6</text>
<text x="330.8" y="35.3">7</text>
<text x="40.4" y="40.1" transform="rotate(-90 40.4 40.1)">1</text>
<text x="92.7" y="40.4">12</text>
<text x="92.7" y="37.8">13</text>
<text x="330.8" y="37.8">8</text>
<text x="330.8" y="40.4">9</text>
<text x="92.7" y="45.5">10</text>
<text x="92.7" y="42.9">11</text>
<text x="330.2" y="42.9">10</text>
<text x="330.2" y="45.5">11</text>
<text x="93.3" y="53.1">7</text>
<text x="93.3" y="50.5">8</text>
<text x="93.3" y="48">9</text>
<text x="330.2" y="48">12</text>
<text x="330.2" y="50.5">13</text>
<text x="330.2" y="53.1">14</text>
<text x="93.3" y="58.2">5</text>
<text x="93.3" y="55.6">6</text>
<text x="330.2" y="55.6">15</text>
<text x="330.2" y="58.2">16</text>
<text x="93.3" y="65.8">2</text>
<text x="93.3" y="63.2">3</text>
<text x="93.3" y="60.7">4</text>
<text x="330.2" y="60.7">17</text>
<text x="330.2" y="63.2">18</text>
<text x="330.2" y="65.8">19</text>
<text x="93.3" y="68.3">1</text>
<text x="330.2" y="68.3">20</text>
<text x="324.9" y="98.5" transform="rotate(-90 324.9 98.5)">1</text>
<text x="19.6" y="111.5">1</text>
<text x="324.9" y="108.7" transform="rotate(-90 324.9 108.7)">1</text>
<text x="19.6" y="114">2</text>
<text x="19.6" y="116.6">3</text>
<text x="324.9" y="118.8" transform="rotate(-90 324.9 118.8)">1</text>
<text x="19.6" y="130.6">1</text>
<text x="324.9" y="129" transform="rotate(-90 324.9 129)">1</text>
<text x="364.2" y="130.2" transform="rotate(-90 364.2 130.2)">1</text>
<text x="19.6" y="133.1">2</text>
<text x="19.6" y="135.6">3</text>
<text x="381.6" y="166.1">1</text>
<text x="381.6" y="171.2">2</text>
<text x="381.6" y="168.7">3</text>
</g>
<g font-size="1.3" fill="#0f0f0f">
<text x="101.6" y="20">IN_Cell_0-</text>
<text x="101.6" y="22.5">IN_CELL_1-</text>
<text x="313.7" y="22.5">OUT_CELL_1-</text>
<text x="313.7" y="20">OUT_Cell_0-</text>
<text x="101.6" y="25.1">IN_CELL_1+</text>
<text x="101.6" y="27.6">IN_CELL_2+</text>
<text x="313.7" y="27.6">OUT_CELL_2+</text>
<text x="313.7" y="25.1">OUT_CELL_1+</text>
<text x="101.6" y="35.2">IN_CELL_5+</text>
<text x="101.6" y="32.7">IN_CELL_4+</text>
<text x="101.6" y="30.1">IN_CELL_3+</text>
<text x="313.7" y="32.7">OUT_CELL_4+</text>
<text x="313.7" y="35.2">OUT_CELL_5+</text>
<text x="313.7" y="30.1">OUT_CELL_3+</text>
<text x="101.6" y="40.3">IN_CELL_7+</text>
<text x="101.6" y="37.8">IN_CELL_6+</text>
<text x="313.7" y="40.3">OUT_CELL_7+</text>
<text x="313.7" y="37.8">OUT_CELL_6+</text>
<text x="101.6" y="42.8">IN_CELL_8+</text>
<text x="101.6" y="45.4">IN_CELL_9+</text>
<text x="101.6" y="47.9">IN_CELL_10+</text>
<text x="313.7" y="42.8">OUT_CELL_8+</text>
<text x="313.7" y="45.4">OUT_CELL_9+</text>
<text x="313.7" y="47.9">OUT_CELL_10+</text>
<text x="101.6" y="50.5">IN_CELL_11+</text>
<text x="101.6" y="53">IN_CELL_12+</text>
<text x="313.7" y="53">OUT_CELL_12+</text>
<text x="313.7" y="50.5">OUT_CELL_11+</text>
<text x="302.3" y="55.5">OUT_CELL_12(short)+</text>
</g>
<g font-size="1.3" fill="#725600">
<text x="198.1" y="31.5">File:</text>
<text x="203.3" y="31.5">relay_channel.kicad_sch</text>
<text x="198.1" y="46.8">File:</text>
<text x="203.3" y="46.8">relay_channel.kicad_sch</text>
<text x="198.1" y="62">File:</text>
<text x="203.3" y="62">relay_channel.kicad_sch</text>
<text x="198.1" y="77.2">File:</text>
<text x="203.3" y="77.2">relay_channel.kicad_sch</text>
<text x="198.1" y="92.5">File:</text>
<text x="203.3" y="92.5">relay_channel.kicad_sch</text>
<text x="67.3" y="103.9">File:</text>
<text x="72.5" y="103.9">relay_driver.kicad_sch</text>
<text x="198.1" y="107.7">File:</text>
<text x="203.3" y="107.7">relay_channel.kicad_sch</text>
<text x="46.7" y="121.3" transform="rotate(-90 46.7 121.3)">control.kicad_sch</text>
<text x="198.1" y="123">File:</text>
<text x="203.3" y="123">relay_channel.kicad_sch</text>
<text x="46.7" y="126.5" transform="rotate(-90 46.7 126.5)">File:</text>
<text x="67.3" y="130.6">File:</text>
<text x="72.5" y="130.6">relay_driver.kicad_sch</text>
<text x="198.1" y="138.2">File:</text>
<text x="203.3" y="138.2">relay_channel.kicad_sch</text>
<text x="67.3" y="156">File:</text>
<text x="72.5" y="156">relay_driver.kicad_sch</text>
<text x="198.1" y="153.4">File:</text>
<text x="203.3" y="153.4">relay_channel.kicad_sch</text>
<text x="198.1" y="168.7">File:</text>
<text x="203.3" y="168.7">relay_channel.kicad_sch</text>
<text x="41.9" y="183.9">File:</text>
<text x="47.1" y="183.9">control.kicad_sch</text>
<text x="67.3" y="182.7">File:</text>
<text x="72.5" y="182.7">relay_driver.kicad_sch</text>
<text x="198.1" y="183.9">File:</text>
<text x="203.3" y="183.9">relay_channel.kicad_sch</text>
<text x="198.1" y="199.2">File:</text>
<text x="203.3" y="199.2">relay_channel.kicad_sch</text>
<text x="198.1" y="214.4">File:</text>
<text x="203.3" y="214.4">relay_channel.kicad_sch</text>
<text x="198.1" y="229.6">File:</text>
<text x="203.3" y="229.6">relay_channel.kicad_sch</text>
</g>
<g font-size="1.3" fill="#840084">
<text x="33" y="44">0.1uF</text>
<text x="53.3" y="44">0.1uF</text>
<text x="27.9" y="77.1">10k</text>
<text x="36.8" y="77.1">10k</text>
<text x="368.3" y="195.2">1k</text>
</g>
</svg>
